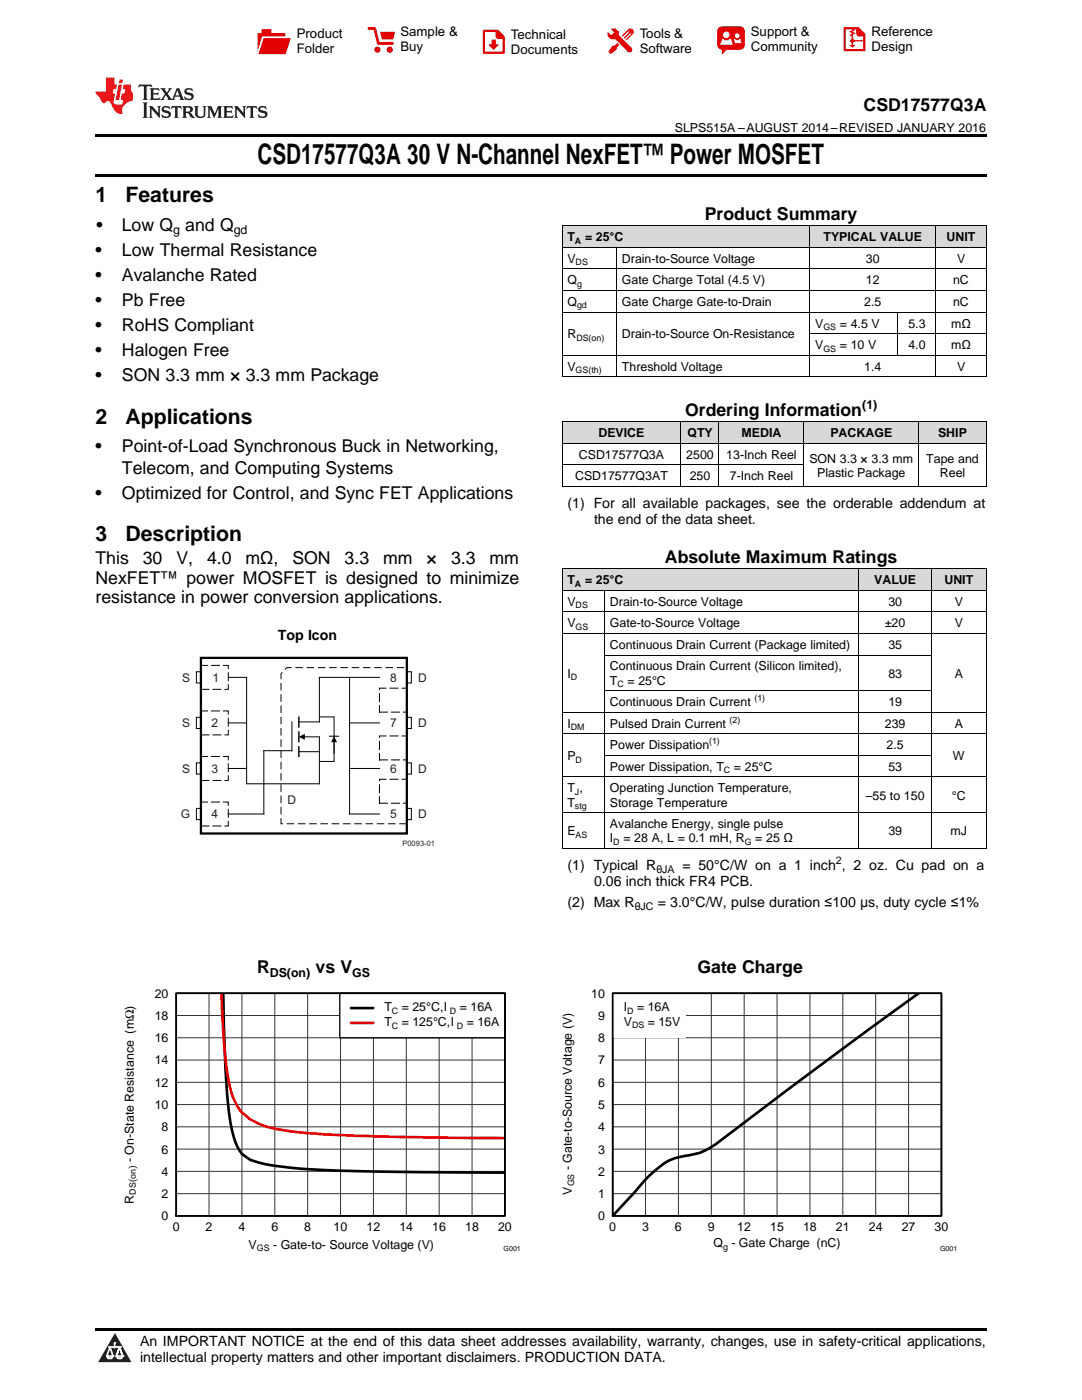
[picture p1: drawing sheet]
<svg xmlns="http://www.w3.org/2000/svg" width="216mm" height="279mm" viewBox="0 0 216 279" stroke-linecap="round" stroke-linejoin="round" font-family="sans-serif">
<g fill="#d8d8d8">
<path d="M112.2 113.6h8.4v4.3h-8.4z"/>
<path d="M120.6 113.6h50.8v4.3h-50.8z"/>
<path d="M171.4 113.6h14.4v4.3h-14.4z"/>
<path d="M185.8 113.6h11v4.3h-11z"/>
<path d="M112.2 84.2h23.7v4.3h-23.7z"/>
<path d="M135.9 84.2h7.6v4.3h-7.6z"/>
<path d="M143.5 84.2h16.9v4.3h-16.9z"/>
<path d="M160.4 84.2h22.9v4.3h-22.9z"/>
<path d="M183.3 84.2h13.5v4.3h-13.5z"/>
<path d="M112.2 45.1h10.8v4.3h-10.8z"/>
<path d="M123 45.1h38.6v4.3h-38.6z"/>
<path d="M161.6 45.1h17.6v4.3h-17.6z"/>
<path d="M179.2 45.1h7.6v4.3h-7.6z"/>
<path d="M186.8 45.1h10v4.3h-10z"/>
</g>
<path d="M22.9 266l3.3 5.9h-6.6z" fill="#231f20"/>
<path d="M21.3 270.6h1.2l-.3 .5h-.3a.53 .53 0 0 1-.6-.5z" fill-rule="evenodd" fill="#fff"/>
<path d="M21.3 270.6h1.2l-.3 .5h-.3a.53 .53 0 0 1-.6-.5z" fill="none" stroke="#231f20" stroke-width=".33"/>
<path d="M21.3 270.6l1.2 .1-.3 .4h-.5z" fill="none" stroke="#fff" stroke-width=".33"/>
<path d="M22.9 268.9h.1" fill="none" stroke="#fff" stroke-width=".33"/>
<path d="M22.9 268v.9z" fill="#fff"/>
<path d="M22.9 268v.9z" fill="none" stroke="#fff" stroke-width=".33"/>
<circle cx="22.9" cy="268" r=".16" fill="#fff"/>
<path d="M21.8 268.8h.1" fill="none" stroke="#fff" stroke-width=".33"/>
<path d="M21.8 268.8h2.2z" fill="#fff"/>
<path d="M21.8 268.8h2.2z" fill="none" stroke="#fff" stroke-width=".33"/>
<circle cx="24" cy="268.8" r=".16" fill="#fff"/>
<path d="M23.2 270.6h.1" fill="none" stroke="#fff" stroke-width=".33"/>
<path d="M23.8 268.8l-.6 1.8z" fill="#fff"/>
<path d="M23.8 268.8l-.6 1.8z" fill="none" stroke="#fff" stroke-width=".33"/>
<path d="M23.8 268.8l.7 1.8z" fill="#fff"/>
<path d="M23.8 268.8l.7 1.8z" fill="none" stroke="#fff" stroke-width=".33"/>
<path d="M24.4 270.6h.1" fill="none" stroke="#fff" stroke-width=".33"/>
<circle cx="21.3" cy="270.6" r=".16" fill="#fff"/>
<path d="M22 268.8l-.7 1.8z" fill="#fff"/>
<path d="M22 268.8l-.7 1.8z" fill="none" stroke="#fff" stroke-width=".33"/>
<path d="M22 268.8l.5 1.8z" fill="#fff"/>
<path d="M22 268.8l.5 1.8z" fill="none" stroke="#fff" stroke-width=".33"/>
<circle cx="22.5" cy="270.6" r=".16" fill="#fff"/>
<path d="M23.3 270.6h1.2a.63 .63 0 0 1-.6 .5 .63 .63 0 0 1-.6-.5z" fill-rule="evenodd" fill="#fff"/>
<path d="M23.3 270.6h1.2a.63 .63 0 0 1-.6 .5 .63 .63 0 0 1-.6-.5z" fill="none" stroke="#231f20" stroke-width=".33"/>
<path d="M23.3 270.6h1.2l-.4 .5h-.5z" fill="none" stroke="#fff" stroke-width=".33"/>
<path d="M23.2 270.6h.1" fill="none" stroke="#fff" stroke-width=".33"/>
<circle cx="24.5" cy="270.6" r=".16" fill="#fff"/>
<path d="M19 265.1h177.8v.5h-177.8z" fill="#000"/>
<path d="M35.2 198.2h65.6v44.5h-65.6z" fill="none" stroke="#000" stroke-width=".26"/>
<g fill="none" stroke="#333" stroke-width=".2">
<path d="M35.2 198.2h65.6v44.5h-65.6zM41.7 198.2v44.5M48.3 198.2v44.5M54.8 198.2v44.5M61.4 198.2v44.5M68 198.2v44.5M74.5 198.2v44.5M81.1 198.2v44.5M87.6 198.2v44.5M94.2 198.2v44.5M35.2 216h65.6M35.2 211.6h65.6"/>
<path d="M35.2 207.1h65.6M35.2 202.7h65.6M35.2 238.2h65.6M35.2 233.8h65.6M35.2 229.3h65.6M35.2 224.9h65.6M35.2 220.4h65.6"/>
</g>
<path d="M44.5 198.2a206.3 206.3 0 0 0 1.5 25.8 13.2 13.2 0 0 0 2.3 6.3l1.6 1.2a42.4 42.4 0 0 0 11.5 1.8 822.8 822.8 0 0 0 39.4 .7" fill="none" stroke="#000" stroke-width=".53"/>
<path d="M44.2 198.2a95 95 0 0 0 1.8 19.1 9.5 9.5 0 0 0 7.2 7.6 81.3 81.3 0 0 0 16.4 1.7l16.4 .4 14.8 .1" fill="none" stroke="#f00" stroke-width=".53"/>
<path d="M67.8 198.2h33v8.9h-33z" fill="#fff"/>
<path d="M67.8 198.2h33v8.9h-33zM122.3 198.2h65.6v44.5h-65.6z" fill="none" stroke="#000" stroke-width=".26"/>
<path d="M183.4 198.2l-1 .7a1903.3 1903.3 0 0 0-39.6 29.5 11.3 11.3 0 0 1-6.2 2.3 9.6 9.6 0 0 0-5.7 2.8l-2.3 2.1-6.3 7.1M70 201.2h4.5" fill="none" stroke="#000" stroke-width=".53"/>
<path d="M70 204.1h4.5" fill="none" stroke="#f00" stroke-width=".53"/>
<path d="M35.2 198.2h65.6v44.5h-65.6z" fill="none" stroke="#000" stroke-width=".35"/>
<g fill="none" stroke="#333" stroke-width=".2">
<path d="M122.3 198.2h65.6v44.5h-65.6zM128.8 198.2v44.5M135.4 198.2v44.5M141.9 198.2v44.5M148.5 198.2v44.5M155.1 198.2v44.5M161.6 198.2v44.5M168.2 198.2v44.5M174.7 198.2v44.5M181.3 198.2v44.5M122.3 216h65.6M122.3 211.6h65.6"/>
<path d="M122.3 207.1h65.6M122.3 202.7h65.6M122.3 238.2h65.6M122.3 233.8h65.6M122.3 229.3h65.6M122.3 224.9h65.6M122.3 220.4h65.6"/>
</g>
<path d="M122.3 198.2h14.6v8.9h-14.6z" fill="#fff"/>
<path d="M122.3 198.2h65.6v44.5h-65.6z" fill="none" stroke="#000" stroke-width=".35"/>
<path d="M112.2 169.3h84.6M112.2 162.2v7.2M120.6 162.2v7.2M171.4 162.2v7.2M185.8 162.2v7.2M196.8 162.2v7.2" fill="none" stroke="#000" stroke-width=".2"/>
<g fill="none" stroke="#010202" stroke-width=".2">
<path d="M39.2 134.1h.9v2.2h-.9zM45.6 135.2h3.6v21.2M69.8 135.2v27.3h5.9M75.7 135.2h-12v8.9h-4M81.2 134.1h.9v2.2h-.9zM39.2 143.2h.9v2.2h-.9zM39.2 152.2h.9v2.3h-.9zM45.6 144.3h3.5M45.6 153.4h3.6M58.3 144.1v5.7h-5.7v12.7h-7M59.6 143.1v2M59.6 146.1v1.9"/>
<path d="M59.6 149v2M60.4 147.1h3.3v9.3h-14.4M65.7 146.9h1.9M66.7 143.1v3.8M69.8 144.3h5.9M69.8 153.4h5.9M81.2 143.2h.9v2.2h-.9zM81.2 152.2h.9v2.3h-.9zM39.2 161.3h.9v2.3h-.9zM81.2 161.3h.9v2.3h-.9z"/>
</g>
<path d="M40.1 131.3h41.1v35h-41.1z" fill="none" stroke="#010202" stroke-width=".45"/>
<path d="M40.1 132.8h5.5v4.8h-5.5zM75.7 137.3h5.5v4.8h-5.5zM40.1 141.9h5.5v4.8h-5.5zM40.1 151h5.5v4.8h-5.5zM75.7 146.9h5.5v4.8h-5.5zM75.7 155.5h5.5v4.8h-5.5zM40.1 160.1h5.5v4.7h-5.5z" fill="none" stroke="#010202" stroke-width=".2" stroke-dasharray="1.6 .8"/>
<path d="M81.2 164.4h-25.1v-29.9l1.1-1.3h24" fill="none" stroke="#010202" stroke-width=".2" stroke-dasharray="1.5 .7" stroke-linecap="butt"/>
<path d="M59.6 147.1l1.2-.6v1.1z" fill="#010202"/>
<path d="M66.7 147.7v2.7" fill="none" stroke="#010202" stroke-width=".2"/>
<path d="M66.7 146.9l.6 1.2h-1.2z" fill="#010202"/>
<path d="M59.6 150h4.1M63.7 143.1h3M66.7 146.9v5.1h-3" fill="none" stroke="#010202" stroke-width=".2"/>
<g fill="none" stroke="#000" stroke-width=".2">
<path d="M112.2 58h84.6M112.2 53.7h84.6M112.2 49.4h84.6M112.2 45.1h84.6M112.2 45.1v30.1M123 49.4v25.8M161.6 45.1v30.1M186.7 45.1v30.1M196.8 45.1v30.1M112.2 75.2h84.6M112.2 70.9h84.6M112.2 62.3h84.6"/>
<path d="M161.6 66.6h35.2M179.2 62.3v8.6M112.2 97.1h84.6M112.2 92.8h48.2M112.2 88.5h84.6M112.2 84.2h84.6M112.2 84.2v13M135.8 84.2v13M143.5 84.2v13M160.4 84.2v13M183.3 84.2v13M196.8 84.2v13"/>
<path d="M112.2 117.8h84.6M112.2 113.5h84.6M112.2 113.6v48.6M120.6 117.9v44.3M171.4 113.6v48.6M185.8 113.6v48.6M196.8 113.6v48.6M112.2 126.4h84.6M112.2 122.1h84.6M120.6 137.8h65.2M120.6 130.7h65.2M112.2 155.1h84.6"/>
<path d="M112.2 146.5h84.6M112.2 142.2h84.6M120.6 150.8h65.2M112.2 162.2h84.6"/>
</g>
<path d="M19 34.8h177.8v.5h-177.8zM19 26.8h177.8v.6h-177.8zM112.2 97.1l.1 .1zM143.4 97.1l.1 .1zM160.3 97.1l.1 .1zM183.2 97.1l.1 .1zM196.7 97.1l.1 .1z" fill="#000"/>
<path d="M27.7 16.9l-.1 .6 .6-.3h.5v.2v2.2l-.2 .4h1l-.2-.4v-2.2v-.2h.5l.6 .3-.2-.6zM29.9 17.6l.2 .4v1.6l-.2 .4h1.9l.1-.6a1.09 1.09 0 0 1-1.3 .1v-.6h.6l.4 .2v-.7l-.2 .2h-.8v-.6l.2-.1a1.01 1.01 0 0 1 1 .3l-.1-.6zM32 17.6l.9 1.2-1 1.2h.9l-.2-.3 .5-.7 .5 .7-.3 .3h1.7l-.2-.3 .1-.4h1l.1 .4-.2 .3h1l-.3-.4-.7-2h-.5l-1 2.2-.8-1.1 .9-1.1h-.9l.2 .2-.4 .7-.4-.7 .2-.2zM35.4 18l.4 1h-.8zM37 17.7a.66 .66 0 0 0-.2 .8 .66 .66 0 0 0 .6 .4l.7 .2 .1 .2a.8 .8 0 0 1-.7 .4 .8 .8 0 0 1-.7-.5l.1 .8 .2-.2a.94 .94 0 0 0 1.1 .1 .94 .94 0 0 0 .4-.9 1.48 1.48 0 0 0-1.3-.6v-.4a1.1 1.1 0 0 1 1.2 .2l-.2-.6-.2 .1-.5-.1zM28.5 20.4l.2 .4v2.3l-.2 .4h1l-.2-.4v-2.3l.2-.4zM29.7 21.2l.2 .4v1.5l-.2 .4h.8l-.3-.4 .1-1.3 1.6 1.8v-2l.2-.4h-.7l.2 .2v1.1l-1.2-1.3zM32.5 21.3a.66 .66 0 0 0-.2 .8 .66 .66 0 0 0 .6 .4l.6 .2 .2 .2a.8 .8 0 0 1-.8 .4 .8 .8 0 0 1-.7-.5l.2 .7 .2-.1a.94 .94 0 0 0 1 .1 .94 .94 0 0 0 .5-1 1.47 1.47 0 0 0-1.3-.6l-.1-.3a1.1 1.1 0 0 1 1.3 .2l-.2-.6-.2 .1-.5-.2zM34.3 21.2l-.2 .6a.64 .64 0 0 1 .8-.3v1.6l-.2 .4h1l-.3-.4 .1-1.6a.66 .66 0 0 1 .8 .3l-.2-.6zM36.3 21.2l.3 .4v1.5l-.3 .4h1l-.2-.2v-.7h.5l.1 .1a.8 .8 0 0 0 1.2 .7l-1-1a.62 .62 0 0 0 .6-.5 .62 .62 0 0 0-.6-.7zM37.1 21.5h.1a.48 .48 0 0 1 .6 0 .48 .48 0 0 1 .1 .6l-.2 .1-.6 .1zM38.7 21.2l.2 .2a2.29 2.29 0 0 0 .4 2 1.05 1.05 0 0 0 1.7-.7v-1.3l.2-.2h-.8l.2 .4v1.1a.61 .61 0 0 1-.6 .6 .61 .61 0 0 1-.6-.6v-1.1l.3-.4zM41.3 21.2l.3 .4v1.5l-.3 .4h.8l-.2-.4v-1.4l.8 1.9 .9-1.9v1.4l-.2 .4h.9l-.2-.4v-1.5l.2-.4h-.8l-.7 1.5-.6-1.5zM44.5 21.2l.2 .4v1.5l-.2 .4h1.9l.2-.6a1.1 1.1 0 0 1-1.4 .2v-.7h.6l.4 .2v-.6l-.2 .1-.8 .1v-.6l.2-.1a1.02 1.02 0 0 1 1.1 .2l-.2-.5zM46.7 21.2l.2 .4v1.5l-.2 .4h.8l-.3-.4 .1-1.3 1.6 1.8v-2l.2-.4h-.7l.2 .2v1.1l-1.2-1.3zM49.3 21.2l-.1 .6a.64 .64 0 0 1 .8-.3v1.6l-.3 .4h1l-.2-.4v-1.6a.66 .66 0 0 1 .8 .3l-.1-.6zM51.7 21.3a.66 .66 0 0 0-.2 .7 .66 .66 0 0 0 .7 .5l.6 .2 .1 .2a.8 .8 0 0 1-.7 .4 .8 .8 0 0 1-.7-.5l.1 .7 .2-.1a.94 .94 0 0 0 1.1 .1 .94 .94 0 0 0 .4-1 1.48 1.48 0 0 0-1.2-.6l-.1-.3a1.1 1.1 0 0 1 1.2 .2l-.2-.6-.1 .1-.6-.2z" fill="#231f20"/>
<path d="M21.1 15.5v2.8h-2v.4l.9 .9a.96 .96 0 0 0 1 1 .59 .59 0 0 1 .5-.4 .59 .59 0 0 1 .5 .3l.4 .8a1.61 1.61 0 0 0 2.1 1.3 1.63 1.63 0 0 1 1.1-2.2l.9-.3v-1.5a1.6 1.6 0 0 1-.4-1.7h-1.4l-.2 .9h.5l-.2 .8h-.5l-.2 1v.3h.5l-.2 .9h-.7a.74 .74 0 0 1-1-.6l.3-1.6h-.5l.2-.8h.5l.1-.9h-.4v-1.4zM23.7 16.9l-.7 3h.8l.6-3zM23.8 15.9l-.1 .7h.7l.2-.7z" fill="#ee1d23"/>
<g fill="#d60000">
<path d="M52.2 5.8h2v.8h2.7v4.2h-5.5v-4.2h.8z" fill-rule="evenodd"/>
<path d="M52.5 7.5h5.6l-1.1 3.3h-5.6z" fill-rule="evenodd"/>
</g>
<path d="M52.4 7.4h5.7v.1h-5.6l-1.1 3.3z" fill-rule="evenodd" fill="#fff"/>
<path d="M52.4 7.4h5.7v.1h-5.6l-1.1 3.3z" fill="none" stroke="#fff" stroke-width=".2"/>
<path d="M73.6 5.7h1.2l.7 2.9h2.8" fill="none" stroke="#d60000" stroke-width=".55"/>
<g fill="#d60000">
<path d="M75.9 6.3h2.9l-.3 1.6h-2.3z" fill-rule="evenodd"/>
<circle cx="75.3" cy="9.9" r=".62"/>
<circle cx="77.8" cy="9.9" r=".62"/>
</g>
<path d="M96.6 6.2h2.7l1.2 1.2v3.1h-3.9z" fill="none" stroke="#d60000" stroke-width=".44"/>
<g fill="#d60000">
<path d="M98.1 7.9h.8v1h.6l-1 1.1-.9-1v-.1h.5z" fill-rule="evenodd"/>
<path d="M98.9 6.2h.4l1.2 1.2v.4h-1.2l-.4-.4z" fill-rule="evenodd"/>
<path d="M122 5.7h.8l.6 .6 .1 .7 2.5 2.5-.7 .8-2.4-2.3-1.1-.2-.6-.6v-.8l.8 .6 .4-.4v-.2l-.4-.5z" fill-rule="evenodd"/>
<path d="M122.2 9.1h.5l.5-.5 .4 .4-.5 .5-.1 .4-1.2 .9-.4-.5z" fill-rule="evenodd"/>
<path d="M125.3 5.9a.67 .67 0 0 1 1 0 .67 .67 0 0 1 0 .9z" fill-rule="evenodd"/>
<path d="M125.3 5.9l1 .9-1.2 1.2h-.2v-.2l.9-.9 .1-.2h-.2l-1 1h-.2v-.2l1-1v-.2h-.2l-1 1h-.2v-.2z" fill-rule="evenodd"/>
<circle cx="125.6" cy="9.9" r=".54"/>
</g>
<path d="M123.4 6.3l-.1 .7" fill="none" stroke="#d60000" stroke-width=".2"/>
<g fill="#d60000">
<path d="M143.4 5.5l.7-.2h3.6a.95 .95 0 0 1 .9 .9v2.8a.95 .95 0 0 1-.9 .9h-3.6a.95 .95 0 0 1-1-.9v-2.8z" fill-rule="evenodd"/>
<path d="M144 9.9h1l-.8 .9h-.2z" fill-rule="evenodd"/>
</g>
<g fill="#fff">
<path d="M146.6 8.6h1.3z"/>
<path d="M144.1 7.8h.3l.1 .2h.8l.2-.2h.3l.4 1.1h-2.5z" fill-rule="evenodd"/>
<path d="M146.5 7.8h.2l.2 .2h.5l.1-.2h.2l.2 .8h-1.3z" fill-rule="evenodd"/>
<circle cx="144.9" cy="6.9" r=".65"/>
<circle cx="147.1" cy="7.1" r=".48"/>
</g>
<path d="M168.5 5.6h2.7l1.3 1.3v3.1h-4z" fill="none" stroke="#d60000" stroke-width=".44"/>
<path d="M170.1 7.3v1.8M170.1 8.1h2.3" fill="none" stroke="#d60000" stroke-width=".3"/>
<g fill="#d60000">
<path d="M170.9 5.6h.3l1.3 1.3v.4h-1.1l-.5-.6z" fill-rule="evenodd"/>
<circle cx="170.1" cy="8.1" r=".42"/>
<circle cx="171.4" cy="6.7" r=".55"/>
</g>
<g fill="#d60000">
<path d="M169.5 9h1.2l-.6 .5z"/>
<path d="M169.8 5.8h.6l.3 .2-.6 .3 .6 .4-.7 .3 .2 .3h-.2l-.5-.3 .6-.3-.6-.4 .6-.3z"/>
</g>
<text font-size="5.6" x="51.4" y="32.8">CSD17577Q3A 30 V N-Channel NexFET™ Power MOSFET</text>
<g font-size="4.2">
<text x="19" y="40.4">1</text>
<text x="25" y="40.4">Features</text>
<text x="19" y="84.6">2</text>
<text x="25" y="84.6">Applications</text>
<text x="19" y="107.9">3</text>
<text x="25" y="107.9">Description</text>
</g>
<g font-size="3.5">
<text x="172.3" y="22.2">CSD17577Q3A</text>
<text x="19.2" y="46.1">•</text>
<text x="24.3" y="46.1">Low Q and Q</text>
<text x="140.7" y="43.9">Product Summary</text>
<text x="19" y="51.1">•</text>
<text x="24.3" y="51.1">Low Thermal Resistance</text>
<text x="19" y="56.1">•</text>
<text x="24.3" y="56.1">Avalanche Rated</text>
<text x="19" y="61.1">•</text>
<text x="24.3" y="61.1">Pb Free</text>
<text x="19" y="66.1">•</text>
<text x="19" y="71.1">•</text>
<text x="24.3" y="66.1">RoHS Compliant</text>
<text x="24.3" y="71.1">Halogen Free</text>
<text x="19" y="76.1">•</text>
<text x="24.3" y="76.1">SON 3.3 mm × 3.3 mm Package</text>
<text x="136.7" y="83">Ordering Information</text>
<text x="19" y="90.3">•</text>
<text x="24.3" y="90.3">Point-of-Load Synchronous Buck in Networking,</text>
<text x="24.3" y="94.5">Telecom, and Computing Systems</text>
<text x="19" y="99.5">•</text>
<text x="24.3" y="99.5">Optimized for Control, and Sync FET Applications</text>
<text x="19" y="112.6">This</text>
<text x="28.5" y="112.6">30</text>
<text x="35.2" y="112.6">V,</text>
<text x="41.3" y="112.6">4.0</text>
<text x="49" y="112.6">mΩ,</text>
<text x="58.3" y="112.6">SON</text>
<text x="68.8" y="112.6">3.3</text>
<text x="76.5" y="112.6">mm</text>
<text x="85.1" y="112.6">×</text>
<text x="90" y="112.6">3.3</text>
<text x="97.7" y="112.6">mm</text>
<text x="132.7" y="112.3">Absolute Maximum Ratings</text>
<text x="19" y="116.5">NexFET™ power MOSFET is designed to minimize</text>
<text x="19" y="120.4">resistance in power conversion applications.</text>
<text x="51.3" y="194.2">R</text>
<text x="63" y="194.2">vs V</text>
<text x="139.2" y="194.2">Gate Charge</text>
</g>
<g font-size="2.8">
<text x="113.2" y="101.4">(1) For all available packages, see the orderable addendum at</text>
<text x="118.5" y="104.6">the end of the data sheet.</text>
<text x="55.5" y="127.8">Top Icon</text>
<text x="113.2" y="173.6">(1) Typical R</text>
<text x="136.2" y="173.6">= 50°C/W on a 1 inch , 2 oz. Cu pad on a</text>
<text x="118.5" y="176.8">0.06 inch thick FR4 PCB.</text>
<text x="113.2" y="181">(2) Max R</text>
<text x="131.2" y="181">= 3.0°C/W, pulse duration ≤100 μs, duty cycle ≤1%</text>
<text x="27.9" y="268.6">An IMPORTANT NOTICE at the end of this data sheet addresses availability, warranty, changes, use in safety-critical applications,</text>
<text x="27.9" y="271.8">intellectual property matters and other important disclaimers. PRODUCTION DATA.</text>
</g>
<g font-size="2.6">
<text x="59.2" y="7.6">Product</text>
<text x="59.2" y="10.6">Folder</text>
<text x="79.9" y="7.3">Sample &amp;</text>
<text x="79.9" y="10.2">Buy</text>
<text x="102" y="7.8">Technical</text>
<text x="102" y="10.8">Documents</text>
<text x="127.6" y="7.6">Tools &amp;</text>
<text x="127.6" y="10.6">Software</text>
<text x="149.8" y="7.2">Support &amp;</text>
<text x="149.8" y="10.2">Community</text>
<text x="173.9" y="7.3">Reference</text>
<text x="173.9" y="10.2">Design</text>
</g>
<g font-size="2.5">
<text x="134.7" y="26.3">SLPS515A –AUGUST 2014–REVISED JANUARY 2016</text>
<text x="34.6" y="46.8">g</text>
<text x="46.6" y="46.8">gd</text>
<text x="113.2" y="48.2">T</text>
<text x="113.2" y="52.5">V</text>
<text x="116.7" y="48.2">= 25°C</text>
<text x="124.1" y="52.5">Drain-to-Source Voltage</text>
<text x="164.3" y="48.2">TYPICAL VALUE</text>
<text x="172.8" y="52.5">30</text>
<text x="188.9" y="48.2">UNIT</text>
<text x="191" y="52.5">V</text>
<text x="113.2" y="56.8">Q</text>
<text x="124.1" y="56.8">Gate Charge Total (4.5 V)</text>
<text x="172.8" y="56.8">12</text>
<text x="190.2" y="56.8">nC</text>
<text x="113.2" y="61.1">Q</text>
<text x="124.1" y="61.1">Gate Charge Gate-to-Drain</text>
<text x="162.7" y="65.4">V</text>
<text x="167.6" y="65.4">= 4.5 V</text>
<text x="172.4" y="61.1">2.5</text>
<text x="181.3" y="65.4">5.3</text>
<text x="189.8" y="65.4">mΩ</text>
<text x="190.2" y="61.1">nC</text>
<text x="113.2" y="67.5">R</text>
<text x="124.1" y="67.5">Drain-to-Source On-Resistance</text>
<text x="162.7" y="69.7">V</text>
<text x="167.6" y="69.7">= 10 V</text>
<text x="181.3" y="69.7">4.0</text>
<text x="189.8" y="69.7">mΩ</text>
<text x="113.2" y="74">V</text>
<text x="124.1" y="74">Threshold Voltage</text>
<text x="172.4" y="74">1.4</text>
<text x="191" y="74">V</text>
<text x="172" y="81.6">(1)</text>
<text x="119.4" y="87.3">DEVICE</text>
<text x="137.2" y="87.3">QTY</text>
<text x="148" y="87.3">MEDIA</text>
<text x="165.7" y="87.3">PACKAGE</text>
<text x="187.2" y="87.3">SHIP</text>
<text x="114.8" y="95.9">CSD17577Q3AT</text>
<text x="115.5" y="91.6">CSD17577Q3A</text>
<text x="136.9" y="91.6">2500</text>
<text x="137.6" y="95.9">250</text>
<text x="144.9" y="91.6">13-Inch Reel</text>
<text x="145.6" y="95.9">7-Inch Reel</text>
<text x="161.5" y="92.3">SON 3.3 × 3.3 mm</text>
<text x="163.1" y="95.1">Plastic Package</text>
<text x="184.8" y="92.3">Tape and</text>
<text x="187.5" y="95.1">Reel</text>
<text x="113.2" y="116.6">T</text>
<text x="116.7" y="116.6">= 25°C</text>
<text x="174.4" y="116.6">VALUE</text>
<text x="188.5" y="116.6">UNIT</text>
<text x="113.2" y="120.9">V</text>
<text x="113.2" y="125.2">V</text>
<text x="121.7" y="120.9">Drain-to-Source Voltage</text>
<text x="121.7" y="125.2">Gate-to-Source Voltage</text>
<text x="176.6" y="125.2">±20</text>
<text x="177.3" y="120.9">30</text>
<text x="190.5" y="120.9">V</text>
<text x="190.5" y="125.2">V</text>
<text x="121.7" y="129.5">Continuous Drain Current (Package limited)</text>
<text x="177.3" y="129.5">35</text>
<text x="113.2" y="135.2">I</text>
<text x="121.7" y="133.8">Continuous Drain Current (Silicon limited),</text>
<text x="121.7" y="136.6">T</text>
<text x="125.2" y="136.6">= 25°C</text>
<text x="177.3" y="135.2">83</text>
<text x="190.5" y="135.2">A</text>
<text x="121.7" y="140.9">Continuous Drain Current</text>
<text x="177.3" y="140.9">19</text>
<text x="113.2" y="145.2">I</text>
<text x="121.7" y="145.2">Pulsed Drain Current</text>
<text x="121.7" y="149.5">Power Dissipation</text>
<text x="176.6" y="145.2">239</text>
<text x="176.9" y="149.5">2.5</text>
<text x="190.5" y="145.2">A</text>
<text x="113.2" y="151.7">P</text>
<text x="121.7" y="153.8">Power Dissipation, T</text>
<text x="146.4" y="153.8">= 25°C</text>
<text x="177.3" y="153.8">53</text>
<text x="190.1" y="151.7">W</text>
<text x="113.2" y="158.2">T ,</text>
<text x="113.2" y="161">T</text>
<text x="121.7" y="158.2">Operating Junction Temperature,</text>
<text x="121.7" y="161">Storage Temperature</text>
<text x="172.8" y="159.6">–55 to 150</text>
<text x="189.9" y="159.6">°C</text>
<text x="113.2" y="166.7">E</text>
<text x="121.7" y="165.3">Avalanche Energy, single pulse</text>
<text x="177.3" y="166.7">39</text>
<text x="189.7" y="166.7">mJ</text>
<text x="121.7" y="168.1">I</text>
<text x="124.4" y="168.1">= 28 A, L = 0.1 mH, R</text>
<text x="150.7" y="168.1">= 25 Ω</text>
<text x="53.8" y="194.9">DS(on)</text>
<text x="70.3" y="194.9">GS</text>
<text x="30.9" y="203.6">18</text>
<text x="30.9" y="199.1">20</text>
<text x="76.7" y="201.9">T</text>
<text x="80.2" y="201.9">= 25°C, I</text>
<text x="91.7" y="201.9">= 16A</text>
<text x="118" y="199.1">10</text>
<text x="119.4" y="203.6">9</text>
<text x="124.5" y="201.8">I</text>
<text x="127.1" y="201.8">= 16A</text>
<text x="30.9" y="208">16</text>
<text x="76.7" y="204.8">T</text>
<text x="80.2" y="204.8">= 125°C, I</text>
<text x="93.1" y="204.8">= 16A</text>
<text x="119.4" y="208">8</text>
<text x="124.5" y="204.8">V</text>
<text x="129.3" y="204.8">= 15V</text>
<text x="30.9" y="212.4">14</text>
<text x="119.4" y="212.4">7</text>
<text x="30.9" y="221.3">10</text>
<text x="30.9" y="216.9">12</text>
<text x="119.4" y="221.3">5</text>
<text x="119.4" y="216.9">6</text>
<text x="32.3" y="225.8">8</text>
<text x="119.4" y="225.8">4</text>
<text x="26.7" y="231.9" transform="rotate(-90 26.7 231.9)">- On-State Resistance (mΩ)</text>
<text x="32.3" y="230.2">6</text>
<text x="114.1" y="233.6" transform="rotate(-90 114.1 233.6)">- Gate-to-Source Voltage (V)</text>
<text x="119.4" y="230.2">3</text>
<text x="32.3" y="239.1">2</text>
<text x="32.3" y="234.7">4</text>
<text x="114.1" y="238.4" transform="rotate(-90 114.1 238.4)">V</text>
<text x="119.4" y="239.1">1</text>
<text x="119.4" y="234.7">2</text>
<text x="26.7" y="240.2" transform="rotate(-90 26.7 240.2)">R</text>
<text x="32.3" y="243.5">0</text>
<text x="34.5" y="245.7">0</text>
<text x="41" y="245.7">2</text>
<text x="47.6" y="245.7">4</text>
<text x="54.1" y="245.7">6</text>
<text x="60.7" y="245.7">8</text>
<text x="66.6" y="245.7">10</text>
<text x="73.1" y="245.7">12</text>
<text x="79.7" y="245.7">14</text>
<text x="86.3" y="245.7">16</text>
<text x="92.8" y="245.7">18</text>
<text x="99.4" y="245.7">20</text>
<text x="119.4" y="243.5">0</text>
<text x="121.6" y="245.7">0</text>
<text x="128.1" y="245.7">3</text>
<text x="134.7" y="245.7">6</text>
<text x="141.2" y="245.7">9</text>
<text x="147.1" y="245.7">12</text>
<text x="153.7" y="245.7">15</text>
<text x="160.2" y="245.7">18</text>
<text x="166.8" y="245.7">21</text>
<text x="173.4" y="245.7">24</text>
<text x="179.9" y="245.7">27</text>
<text x="186.5" y="245.7">30</text>
<text x="49.6" y="249.2">V</text>
<text x="54.5" y="249.2">- Gate-to- Source Voltage (V)</text>
<text x="142.3" y="248.9">Q - Gate Charge (nC)</text>
</g>
<g font-size="2.4" fill="#231f20">
<text x="36.3" y="136">S</text>
<text x="42.4" y="136">1</text>
<text x="77.8" y="136">8</text>
<text x="83.4" y="136">D</text>
<text x="36.3" y="145.1">S</text>
<text x="42.2" y="145.1">2</text>
<text x="77.8" y="145.1">7</text>
<text x="83.4" y="145.1">D</text>
<text x="36.3" y="154.2">S</text>
<text x="42.2" y="154.2">3</text>
<text x="77.8" y="154.2">6</text>
<text x="83.4" y="154.2">D</text>
<text x="57.4" y="160.5">D</text>
<text x="36.1" y="163.3">G</text>
<text x="42.2" y="163.3">4</text>
<text x="77.8" y="163.3">5</text>
<text x="83.4" y="163.3">D</text>
</g>
<g font-size="2.1">
<text x="166.8" y="172.5">2</text>
<text x="131" y="174.2">θJA</text>
<text x="126.6" y="181.6">θJC</text>
<text x="27.1" y="233.3" transform="rotate(-90 27.1 233.3)">)</text>
<text x="27.1" y="236" transform="rotate(-90 27.1 236)">(</text>
</g>
<g font-size="1.8">
<text x="114.7" y="48.6">A</text>
<text x="114.9" y="53">DS</text>
<text x="115.1" y="57.3">g</text>
<text x="115.1" y="61.6">gd</text>
<text x="164.3" y="65.9">GS</text>
<text x="115" y="68">DS(on)</text>
<text x="164.3" y="70.2">GS</text>
<text x="114.9" y="74.5">GS(th)</text>
<text x="114.7" y="117.1">A</text>
<text x="114.9" y="121.4">DS</text>
<text x="114.9" y="125.7">GS</text>
<text x="113.9" y="135.7">D</text>
<text x="123.2" y="137.1">C</text>
<text x="150.5" y="139.9">(1)</text>
<text x="113.9" y="145.7">DM</text>
<text x="141.5" y="148.6">(1)</text>
<text x="145.6" y="144.3">(2)</text>
<text x="114.9" y="152.2">D</text>
<text x="144.4" y="154.3">C</text>
<text x="114.7" y="158.6">J</text>
<text x="114.7" y="161.5">stg</text>
<text x="114.9" y="167.2">AS</text>
<text x="122.4" y="168.6">D</text>
<text x="148.6" y="168.6">G</text>
<text x="78.2" y="202.3">C</text>
<text x="89.8" y="202.3">D</text>
<text x="125.2" y="202.3">D</text>
<text x="78.2" y="205.3">C</text>
<text x="91.2" y="205.3">D</text>
<text x="126.1" y="205.2">DS</text>
<text x="27.1" y="238.4" transform="rotate(-90 27.1 238.4)">DS on</text>
<text x="114.5" y="236.8" transform="rotate(-90 114.5 236.8)">GS</text>
<text x="51.3" y="249.7">GS</text>
<text x="144.3" y="249.4">g</text>
</g>
<text font-size="1.5" fill="#231f20" x="80.3" y="168.8">P0093-01</text>
<g font-size="1.4">
<text x="100.5" y="249.7">G001</text>
<text x="187.6" y="249.7">G001</text>
</g>
</svg>
